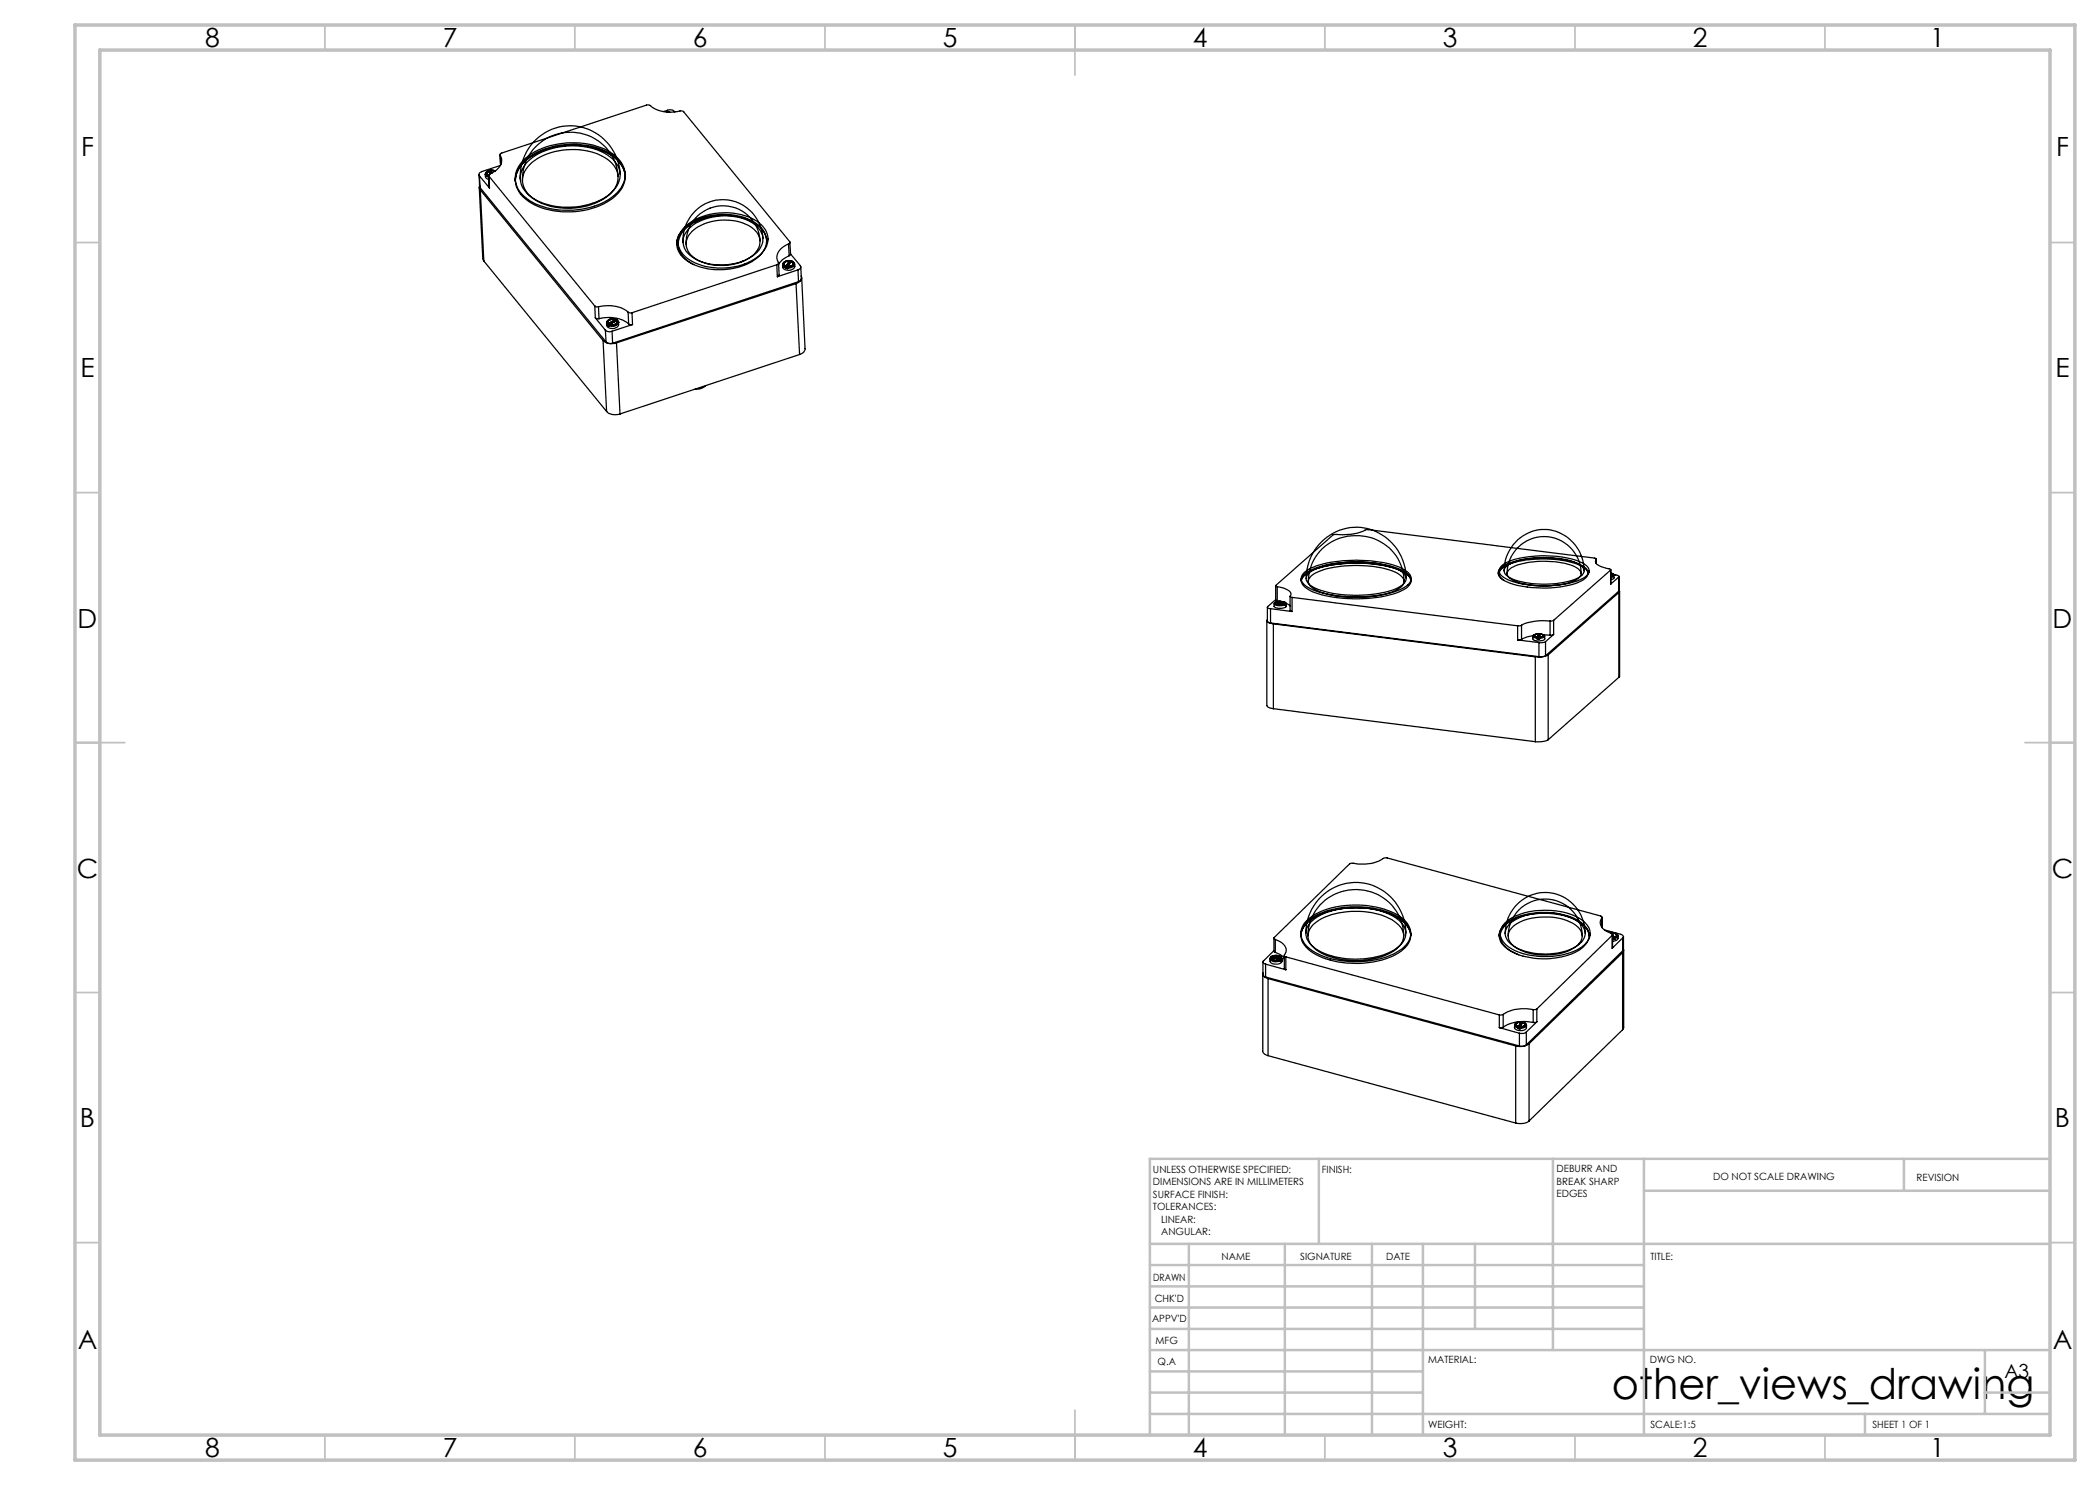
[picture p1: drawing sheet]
<svg xmlns="http://www.w3.org/2000/svg" width="420mm" height="297mm" viewBox="0 0 420 297" stroke-linecap="round" stroke-linejoin="round" font-family="sans-serif">
<g fill="none" stroke="#000" stroke-width=".25">
<path d="M95.8 34.9l.2 2.6M95.8 37.5l.8 14.2 .2 .5M95.9 35.2l.1 2.3M95.9 35.2l2 2.4M95.9 37.2l-.1 .3 .3 .5M96 37.5l25.2 30.9M96.1 38l24.5 30.1M96.1 38l.7 14.2M97 34.9a.84 .84 0 0 0 .8 1M97 34.9l.3 .3 .5 .3M97 34.8v.1M97.6 34.2l-.3 .2-.2 .4"/>
<path d="M97.6 34.2l.1 .1M97.6 34.2h.1M97.6 34.2a.59 .59 0 0 0-.4 .6 .59 .59 0 0 0 .5 .5M97.7 34.3h.1M97.7 34.3l-.2 .1a.44 .44 0 0 0 .2 .7M97.7 34.3l.4 .4M97.7 35.1l.2 2.5M97.8 35.2l21.2 26M97.8 35.2l.1 2.4M97.9 34.1l.7-.1 .4 .2-1.1-.1M97.9 34.1v.1M97.9 34.2l-.2 .1"/>
<path d="M97.9 34.2h.1M97.9 34.1h.1M97.9 34.2l.3 .5M98 34.1l.9 .2M98 34.1h.1M98 34.1l.4 .5M100 30.9l.1 2.1-.1-1.9M100 31.1l.1-.4 .2-.1 29.1-9.6h.4a7.4 7.4 0 0 0 6.5 1.2l.4 .1 21.2 26a.3 .3 0 0 1-.2 .5M100 31.1a2.51 2.51 0 0 1-1.5 3.4l-.7 .4v.3M100.1 33.1l-3.8 1.2a.56 .56 0 0 0-.4 .9M103 35.8l.1 .4M104.5 32.6a14.2 14.2 0 0 1 11.2-3.7 11.3 11.3 0 0 1 8.6 3.9 4.7 4.7 0 0 1-1.1 6.3 15.3 15.3 0 0 1-13.3 2.9 8.6 8.6 0 0 1-6.6-4.6 4.6 4.6 0 0 1 1.2-4.8z"/>
<path d="M104.7 32.1a15 15 0 0 1 12.3-3.4 10.1 10.1 0 0 1 7.4 4.1 4.8 4.8 0 0 1-1.5 6.2 15.3 15.3 0 0 1-11.8 2.9 10.1 10.1 0 0 1-7.5-4.1 4.7 4.7 0 0 1 1.1-5.7zM105 32.3a5.3 5.3 0 0 0-1.9 3.9 5.9 5.9 0 0 1 3.3-5 16.1 16.1 0 0 1 15.8-.2 5.9 5.9 0 0 1 2.9 4.2 6 6 0 0 0-3.9-4.7 16.1 16.1 0 0 0-15.7 1.4zM105.6 32.2a14.3 14.3 0 0 1 14-2.1 6 6 0 0 1 4.4 4.5 5.5 5.5 0 0 1-3.5 5.2 14.9 14.9 0 0 1-13.6 0 4.5 4.5 0 0 1-2.3-6.1zM105.9 32.9a13.3 13.3 0 0 1 12.3-2.5 7.1 7.1 0 0 1 5.3 4.1 4.4 4.4 0 0 1-2 4.8 13.7 13.7 0 0 1-15.1 .3 4.1 4.1 0 0 1-.5-6.7zM123.6 35.3a9.6 9.6 0 0 0-10-8.8 9.6 9.6 0 0 0-9.1 9.8M124 34.8a10 10 0 0 0-10.5-9.6 10 10 0 0 0-9.5 10.6M125 34.8v.3M132.7 22.3l.8-.3a1.22 1.22 0 0 1 1.5 .4M133.3 22.4h.6M96.8 52.2l24.5 30.1M135.6 48.5v.5M136.5 45.9a12.5 12.5 0 0 1 11.8-2.6 6.9 6.9 0 0 1 4.8 3.6 4.1 4.1 0 0 1-2.1 5 13 13 0 0 1-13.4 .4 3.9 3.9 0 0 1-1.1-6.4z"/>
<path d="M136.6 45.8a12.2 12.2 0 0 1 11.7-2.9 6.8 6.8 0 0 1 5.2 3.9 4.4 4.4 0 0 1-2.6 5 13 13 0 0 1-13.4-.1 3.9 3.9 0 0 1-.9-5.9zM137.8 45.8a11.2 11.2 0 0 1 9.8-2.4 6.2 6.2 0 0 1 4.9 3.7 4.3 4.3 0 0 1-2.8 4.6 12 12 0 0 1-10.8 0 3.6 3.6 0 0 1-1.1-5.9zM138.4 46.3a10.4 10.4 0 0 1 12.3-.5 3.2 3.2 0 0 1-.3 5.4 10.5 10.5 0 0 1-11.9 .1 3.2 3.2 0 0 1-.1-5zM143.9 43.1a10.3 10.3 0 0 0-7.6 3.6 3.9 3.9 0 0 0 1.2 5.5l1.2 .7M152 48.2a7.4 7.4 0 0 0-7.7-7 7.4 7.4 0 0 0-7.1 7.7M152.6 47.7a8 8 0 0 0-8.4-7.8 8 8 0 0 0-7.6 8.6M153.3 48a5.2 5.2 0 0 0-3.7-4 13.1 13.1 0 0 0-12.7 1.6l-1 1.4-.4 .9-.1 1M153.6 47.7v.3M155.4 52.9l-29 9.6M155.4 52.9l.1 2.4M155.7 52.6l.1 2.5-.3 .2M156.5 53l.2 .3 .4 .2"/>
<path d="M157.1 53.5l.1 .2M157.1 53.5h.1M157.2 53.7h.3M157.2 53.4v.1M157.2 53.4h.1M157.2 53.7h.1M157.2 53.5v.2M157.2 53.2v.2M157.2 53.2v.1M157.2 53.2h.1M157.2 53.3v.1M157.5 53.6v.1"/>
<path d="M157.5 53.6h.1M157.5 53.7h.1M157.5 53.5v.1M157.5 53.5h.1M157.6 53.3h.1M157.6 53.3l-.1 .2M157.7 48.8a3.1 3.1 0 0 0-2.3 3l.3 .8-.3 .3M157.7 48.8l.1 2.3M157.8 51.1l-1.3 .9-.8 .9M157.8 52.2l-.5 .1-.4 .2a.42 .42 0 0 0-.1 .5 .42 .42 0 0 0 .4 .2M157.8 52.2h.1M157.8 52.2a.63 .63 0 0 0-.7 .1 .63 .63 0 0 0-.1 .8l.2 .1"/>
<path d="M157.9 52.2l-.7 1.1M157.9 52.1l.1 .1M157.9 52.1h.1M157.9 52.1a.94 .94 0 0 0-1.2 .9l.5 .4M157.9 52.1l-.1 .1M157.9 52.1v.1M158 52.1a1.14 1.14 0 0 0-1.4 .9M158 52.2v.1M158 48.5l.1 2.4-.3 .2M158 52.3h.2M158 52.3h.1M158 52.3l-.8 1.4"/>
<path d="M158.1 50.8l2 2.3a.56 .56 0 0 1-.5 .9M158.2 52.3h.1M158.2 52.3l-.6 1M158.2 52.3l.2 .1a.46 .46 0 0 1 .2 .5 .46 .46 0 0 1-.5 .3l-.5 .1M158.3 52.2l.3 .2 .3 .4M158.3 52.2h.1M158.3 52.2a.57 .57 0 0 1 .5 .6 .57 .57 0 0 1-.5 .5l-.8 .2M158.3 52.2l-.1 .1M158.9 52.8a1.17 1.17 0 0 1-.5 1.1 1.17 1.17 0 0 1-1.2 .1l-.6-.4-.1-.6M158.9 52.8a1.17 1.17 0 0 1-1.4 .8M159.2 56.7l-35.9 11.9M159.2 56.7l.7 14.2"/>
<path d="M159.6 54l-4.1 1.3M159.6 54l.1 2.3M159.7 56.3l-37.2 12.3M160.2 53.4l.1 2.4-.3 .4-.3 .1M160.2 55.2a1.13 1.13 0 0 1-1 1.5M160.3 55.5l.7 14.5-.2 .4-.9 .5M119 61.2l.3 .2 .4-.1M119 61.2l.1 2.4M119.1 63.6l.7 .1M119.1 63.6l2 2.4M119.7 61.3a6.9 6.9 0 0 1 5.9 1.1M119.7 61.3l.1 2.4"/>
<path d="M119.8 63.7a6.8 6.8 0 0 1 5.9 1.1M120.6 68.1a2.73 2.73 0 0 0 2.7 .5M120.6 68.1l.7 14.2M121.1 66a1.29 1.29 0 0 0 1.3 .2M121.1 66l.1 2.4M121.2 68.4a1.36 1.36 0 0 0 1.3 .2M121.3 64.6l.2 .3M121.5 64.9v.1M121.5 65l.2 .2M121.5 65h.1M121.5 64.9h.1M121.6 64.8l-.1 .1"/>
<path d="M121.6 64.8h.1M121.7 64.7l-.1 .1M121.7 64.7h.1M121.7 65.1v.1M121.7 65.1h.1M121.8 65l-.1 .1M121.8 65h.1M122 64.9h.1M122 64.9l-.2 .1M122.4 66.2l.1 2.4M123 64a.91 .91 0 0 0-1.4 .6l.1 .1M123 64h.1"/>
<path d="M123 64l-1.3 .7M123.2 63.9l.1 .1M123.2 63.9a1.37 1.37 0 0 0-1.8 .6l.2 .3M123.2 63.9l-.2 .1M123.2 63.9h.1M123.3 63.9a1.32 1.32 0 0 0-2 .7M123.3 64.1h.1M123.3 64v.1M123.3 64.1a.73 .73 0 0 1-.3 .8 .73 .73 0 0 1-.8 0h-.2M123.3 64h.1M123.3 64.1l-1.3 .8M123.3 68.6l.7 14.2"/>
<path d="M123.3 64.1l-1.8 .9M123.5 64.1l.2 .3M123.5 64.1l.1 .1a.94 .94 0 0 1-1.3 .9l-.5-.1M123.5 64.1h-.2M123.7 64.4h.1M123.7 64.4a1.14 1.14 0 0 1-.5 1.2 1.14 1.14 0 0 1-1.2 0l-.6-.3-.1-.7M123.7 64.4a1.31 1.31 0 0 1-2 .7M125.6 62.4l.8 .1M125.6 62.4l.1 2.4M125.7 64.8l.8 .1M126.4 62.5l.1 2.4M126.5 64.9l-4.1 1.3"/>
<path d="M141.1 77.1l-1 .6-1 .1M159.9 70.9l-35.9 11.9M121.3 82.3a2.58 2.58 0 0 0 2.7 .5M255.1 117.2v2.8l.3 .2M255.1 119.9l-1.6 1.4a.38 .38 0 0 0 .2 .4 .38 .38 0 0 0 .4 0M255.4 117.3a3.7 3.7 0 0 1 2.8 1.3l-.2 .6M255.4 117.3v2.9M258 119.2l.4 .3M258 119.3v2.9l.4 .1M258.4 119.5l45.1 5.7M258.4 119.5v2.8M260.2 115.7v.4"/>
<path d="M260.7 114.7a11.8 11.8 0 0 1 7-2.4 26.4 26.4 0 0 1 12.6 1.3 2.56 2.56 0 0 1 1.9 2.2 3.4 3.4 0 0 1-2.4 2.2 27.7 27.7 0 0 1-17.1 0 3.5 3.5 0 0 1-2.5-2.1l.1-.6zM260.8 114.9a13.2 13.2 0 0 1 7.3-2.3 25.6 25.6 0 0 1 12.4 1.5l.5 .3a1.73 1.73 0 0 1 .9 2.6 9 9 0 0 1-5.1 2.3 27.9 27.9 0 0 1-14.4-1l-.9-.5a1.73 1.73 0 0 1-.9-2.6zM260.9 115l-.4 .6-.3 .6a3.2 3.2 0 0 1 2.2-2.1 26.8 26.8 0 0 1 17.6 0 3 3 0 0 1 2.2 2.1 2.7 2.7 0 0 0-1.9-2 26.6 26.6 0 0 0-14.9-1 10 10 0 0 0-4.5 1.8zM261.2 115.7a10 10 0 0 1 8.1-10.1 10 10 0 0 1 11.3 6.5l.4 1.5 .2 2.1M261.7 116.3a9.5 9.5 0 0 1 12.2-8.8 9.2 9.2 0 0 1 6.9 8.8M261.7 114.7a12.4 12.4 0 0 1 7.1-2.2 22.4 22.4 0 0 1 10.9 1.4 1.93 1.93 0 0 1 1.5 2.2 5.6 5.6 0 0 1-4.1 2.3 25.1 25.1 0 0 1-14.1-.8 2.23 2.23 0 0 1-1.7-2.1zM262.1 115.3a11.9 11.9 0 0 1 7-2.1 20.2 20.2 0 0 1 10.5 1.6l.4 .2a1.44 1.44 0 0 1 .8 1.4 1.44 1.44 0 0 1-.9 1.2 17.4 17.4 0 0 1-9.5 1.8 15 15 0 0 1-8.1-2 1.29 1.29 0 0 1-.2-2.1zM282.2 115.7v.4M299.6 114.7a2.95 2.95 0 0 1 2.4-1.9 22.2 22.2 0 0 1 13.9 .2l1.1 .7 .6 1M299.8 114.2v.5M300 113.7a11.2 11.2 0 0 1 6.7-2 19.8 19.8 0 0 1 9.6 1.4 1.56 1.56 0 0 1 1.1 2.3 8.4 8.4 0 0 1-5 1.9 21.3 21.3 0 0 1-11.2-1l-.5-.2a1.45 1.45 0 0 1-.7-2.4zM300.4 113.1a12.5 12.5 0 0 1 7-1.9 18.3 18.3 0 0 1 9.4 1.5 1.47 1.47 0 0 1 1 1.4 1.47 1.47 0 0 1-1 1.5 20.8 20.8 0 0 1-13 1.1 6.2 6.2 0 0 1-3.8-2l-.1-.8z"/>
<path d="M300.8 114.2a8 8 0 0 1 4.7-7.5 8 8 0 0 1 8.7 1.4 8.4 8.4 0 0 1 2.6 6.1M301.3 113.2a12.4 12.4 0 0 1 7.5-1.7 13.7 13.7 0 0 1 7.3 1.5 1.27 1.27 0 0 1 .7 1.3 1.27 1.27 0 0 1-.9 1.1 18.8 18.8 0 0 1-12.3 .8 3.9 3.9 0 0 1-2.7-1.7v-.8zM301.4 114.7a7.4 7.4 0 0 1 7.4-7.4 7.4 7.4 0 0 1 7.4 7.4M301.8 114a9.2 9.2 0 0 1 5.7-1.7 15.6 15.6 0 0 1 7.9 1.3 1.21 1.21 0 0 1 .8 1.2 1.21 1.21 0 0 1-.9 1.1 17.6 17.6 0 0 1-11.8 .5 2.47 2.47 0 0 1-2.1-1.7zM302.1 112.7a3.1 3.1 0 0 0-2.3 2l.3 .8 .7 .6M317.8 114.2v.3M319.3 111.8v.9M322.1 114l-.2-.2a5 5 0 0 1-2.7-1.1 .65 .65 0 0 1 .1-.9l-.4-.2-45.5-5.7a12.7 12.7 0 0 1-6.6 1l-11.7 10.2 .3 .2M322.1 114l-11.4 10.1M322.1 114v2.8M322.2 113.9l-.1 2.9M322.2 115.5h.1"/>
<path d="M322.2 114.6l.3 .2v.2l-.3 .1M322.2 115.4v.1M322.2 115.2v.2M322.2 115.2h.1M322.2 115.2l.1 .2M322.2 115.4h.1M322.3 115.4l-.1 .1M322.8 115l-.1-.2-.5-.2 .5 .3-.5 .3M322.8 114.9l.3 .1a.41 .41 0 0 1 .5 0 .41 .41 0 0 1 .1 .4M322.8 115v.7l-.6 .2M322.8 115l-.5 .4M323.7 115.4l-1.6 1.4"/>
<path d="M323.7 115.4v2.8M323.7 118.2l-14.6 13M323.8 118.5v17M323.8 118.5l-14.2 12.5M323.8 118.1l.1 .1-.1 .3M323.8 115.3l-.1 2.9M323.9 118.2v17.1l-.1 .2M253.4 124.1v17l.4 .4 .9 .2M253.5 123.9l-.1 .3 .1 .2 1.2 .4M253.5 121.5v2.8l.6 .3M254.1 121.7v2.9M254.1 121.7l4.3 .6"/>
<path d="M254.1 124.6l53.7 6.7M254.7 124.8l52.4 6.6M254.7 124.8v16.9M254.8 120.8a2.1 2.1 0 0 0 2.3 .1M255 120.6l-.2 .2M255 120.6l-.1 .1a2.17 2.17 0 0 0 2.1 .1M255 120.5h.1M255 120.5v.1M255.1 120.5h-.1M255.1 120.5a2.17 2.17 0 0 1 2 .1v.1M255.1 120.5h.1M255.1 120.5l-.1 .1"/>
<path d="M255.1 120.5a1.31 1.31 0 0 0 1.7 .3M255.1 120.5l1.7 .3M255.3 120.4a1.46 1.46 0 0 1 1.6 .2M255.3 120.4l-.2 .1M255.3 120.4h.1M255.3 120.4l1.6 .2M255.4 120.2l.6 .1M256.8 120.8h.1M256.8 120.8h.2M256.9 120.6l.2 .1M256.9 120.6h.1M257 120.8l.1 .1"/>
<path d="M257 120.5l.2 .2v.6a1.98 1.98 0 0 1-2.4 0v-.5M257.1 120.9v.2M257.1 120.9h.1M257.1 121.1h.1M257.1 120.9l.1 .1M257.1 120.7l.1 .1M257.1 120.7h.1M257.2 120.8h.1M257.2 121h.1M257.2 120.6l.8 .6M257.2 121l-.1 .1M257.2 120.8v.2"/>
<path d="M303.5 125.2v2.8M303.5 128l4.3 .5M304.3 125.1l-.8 .1M304.3 127.9l-.8 .1M304.3 125.1v2.8M306.6 127.1l-1.2 .3-1.1 .5M307.1 131.4v16.9M307.4 127.6v.2M307.4 127.8h.4M307.4 127.5v.1M307.4 127.6h.1M307.4 127.5h.1"/>
<path d="M307.4 127.8h.1M307.5 127.4l-.1 .1M307.5 127.4h.1M307.7 126.8v.1M307.7 126.8l-.5 .1-.4 .2 .7 .3M307.7 126.8h.1M307.7 126.8l-.2 .6M307.7 126.9h.1M307.7 127h.3M307.7 126.8l-1 .3v.2l.7 .2M307.7 126.8v.2M307.7 127l-.3 .8"/>
<path d="M307.7 126.8a1.01 1.01 0 0 0-1.1 .5M307.8 127.7v.1M307.8 127.7h.1M307.8 127.5h.1M307.8 127.5v.2M307.8 127.8h.1M307.8 128.5v2.8M307.8 127.4h.1M307.8 127.4v.1M308 126.8l.7 .2M308 126.8h.1M308 126.8l-.2 .6"/>
<path d="M308 126.8l.5 .1 .4 .2-.3 .3-.8 .1M308 126.8l.6 .3-.3 .2-.5 .1M308.7 127l.2 .2M308.7 127h1.3M308.9 127.2l.1 .6a2 2 0 0 1-2.4 0v-.6l.1 .3 .7 .1M308.9 127.2l-.3 .3-.8 .2M309.1 128.3l-.7 .2h-.6M309.1 131.2l-.7 .2-.6-.1M309.1 128.3v2.9M309.6 131a4.4 4.4 0 0 1-2.5 .4M309.6 131v17M310 124.2a10.4 10.4 0 0 0-5.7 .9"/>
<path d="M310 124.2v2.8M310.7 124.1l-.7 .1M310.7 126.9l-.7 .1M310.7 124.1v2.8M310.7 126.9l-1.6 1.4M323.8 135.5l-14.2 12.5M254.7 141.7l52.4 6.6M309.6 148a4.4 4.4 0 0 1-2.5 .3M252.6 194.8v15.6l.4 .5 .6 .2M252.6 194.6v.1a1.14 1.14 0 0 0 1 1M252.6 192.4v2.6l.5 .4M253.1 192.8v2.6"/>
<path d="M253.1 192.8l4.1 1.2M253.1 195.4l50.8 13.8M253.6 195.7l49.5 13.5M253.6 195.7v15.4M254 191.7a.96 .96 0 0 0 .3 1 .96 .96 0 0 0 1 .1h.6l.4-.3 .1-.8M254 191.7a1.51 1.51 0 0 0 2.2 .4M254.1 191.5l-.1 .2M254.1 191.5h.1M254.1 191.5a.86 .86 0 0 0 1.3 .7l.7-.2M254.1 191.5h.2M254.2 191.3a1.52 1.52 0 0 1 2.2 .4M254.2 191.4v.1z"/>
<path d="M254.2 191.4h.1M254.3 191.5a.97 .97 0 0 0 1.6 .4M254.3 191.5h.1M254.3 191.3l-.1 .1M254.3 191.3a1.65 1.65 0 0 1 2 .3v.2M254.3 191.3h.2M254.3 191.3h.1M254.3 191.5l1.6 .4M254.4 191.5h.1M254.4 191.5l1.5 .4M254.5 191.3a1.24 1.24 0 0 1 1.6 .3v.1M254.5 191.3h.1"/>
<path d="M254.5 191.3l1.6 .4M254.5 191.3a1.14 1.14 0 0 1 1.6 .3v.1M254.8 187.6v2.6l.3 .3M254.8 190.1l-2.1 2.1a.42 .42 0 0 0 0 .4 .42 .42 0 0 0 .4 .2M255.1 187.9a2.53 2.53 0 0 1 2.1 2.5l-.3 .6 .3 .4M255.1 190.5l.9 .4 .9 .7M255.1 187.9v2.6M255.9 191.9h.1M255.9 191.9l.2 .1M256 192h.3M256.1 192l.1 .1M256.1 191.7l.2 .1"/>
<path d="M256.1 191.7h.1M256.2 192.1v.1M256.2 192.1h.1M256.2 192.2h.1M256.3 191.8v.1M256.3 191.8h.1M256.3 192l-.1 .2M256.3 191.9v.1M256.3 192h.1M256.3 191.9h.1M256.4 191.7h.1M256.4 191.7l-.1 .2"/>
<path d="M256.9 191.1v2.6l.3 .3M257.2 191.4l42.7 11.6M257.2 191.4v2.6M260.2 186.7v.3M261.2 186.7a10 10 0 0 1 10-10.2 10 10 0 0 1 10 10.2M261.2 184.6a13.9 13.9 0 0 1 10-3.2 15 15 0 0 1 9.5 2.8 3.6 3.6 0 0 1-.5 6 17.7 17.7 0 0 1-13.4 2 9.7 9.7 0 0 1-6.2-3.6 3.3 3.3 0 0 1 .6-4zM261.4 184.5l-.9 1.3-.3 1.3a4.8 4.8 0 0 1 3-3.8 18.7 18.7 0 0 1 16.5 .3 4.6 4.6 0 0 1 2.5 3.5 5 5 0 0 0-3.4-4 18.8 18.8 0 0 0-15.8 .3zM261.4 184a14.6 14.6 0 0 1 10.2-3 14.7 14.7 0 0 1 9.3 3 3.5 3.5 0 0 1-.4 5.7 16.5 16.5 0 0 1-11.6 2.5 12.1 12.1 0 0 1-7.9-3.3 3.3 3.3 0 0 1 .4-4.9zM261.6 187.2a9.6 9.6 0 0 1 7.3-9.1 9.6 9.6 0 0 1 10.7 4.7l.8 2 .3 2.4M262.1 184.5a12.4 12.4 0 0 1 8.7-3 13.9 13.9 0 0 1 9.1 2.6 3.2 3.2 0 0 1-.3 5.3 15.8 15.8 0 0 1-12.5 2 8.1 8.1 0 0 1-5.7-3.6 3.1 3.1 0 0 1 .7-3.3zM262.5 185.1a12.2 12.2 0 0 1 8.6-2.8 13 13 0 0 1 8.2 2.3 3.1 3.1 0 0 1-.1 5.3 15.6 15.6 0 0 1-12.3 1.7 6.9 6.9 0 0 1-5.2-3.6 3 3 0 0 1 .8-2.9zM282.2 186.7v.3"/>
<path d="M299.8 187.2a4.5 4.5 0 0 1 3.2-3.4 15.3 15.3 0 0 1 12.8 .6 3.6 3.6 0 0 1 2 2.8M300 186.7v.5M301 184.9a13.9 13.9 0 0 1 11.7-2 7.3 7.3 0 0 1 4.9 3.1 3.1 3.1 0 0 1-1.5 3.9 14.8 14.8 0 0 1-14.5 0 2.98 2.98 0 0 1-1.3-4.3zM301 186.7a8 8 0 0 1 8-8.2 8 8 0 0 1 8 8.2M301 184.6a12.6 12.6 0 0 1 9.3-2.5 9.9 9.9 0 0 1 7.1 2.9 2.7 2.7 0 0 1-.5 4 13.3 13.3 0 0 1-9.5 2.2 9.2 9.2 0 0 1-6.9-3.1 2.66 2.66 0 0 1 .5-3.5zM301.6 187.2a7.4 7.4 0 0 1 7.4-7.4 7.4 7.4 0 0 1 7.4 7.4M301.9 184.8a11.7 11.7 0 0 1 9.6-2 7.5 7.5 0 0 1 5.1 2.6 2.64 2.64 0 0 1-1 3.7 13.2 13.2 0 0 1-13 .1 2.61 2.61 0 0 1-.7-4.4zM302.3 185.6a9.3 9.3 0 0 1 7-2.2 8.7 8.7 0 0 1 6.7 2.5 2.42 2.42 0 0 1-1 3.5 12.3 12.3 0 0 1-11.9 .1 2.44 2.44 0 0 1-.8-3.9zM303.1 183.7a4.3 4.3 0 0 0-3.1 3.8 5.1 5.1 0 0 0 3.7 3.5M318 186.7v.3M320.4 183.6v-.3l-.3-.1-42.7-11.6h-.4a9 9 0 0 1-6.8 1l-.3 .2-15.1 14.7v.3l.3 .1M320.4 183.6a1.73 1.73 0 0 0 .9 2.7l.9 .4"/>
<path d="M320.4 183.6v1.9M320.4 183.5v2.1M320.9 186l3.3 .9a.44 .44 0 0 1 .4 .2 .44 .44 0 0 1 0 .5M322.2 186.7l.3 .2-.1 .2M322.3 186.5a1.1 1.1 0 0 1 1.3 .6M322.3 186.7h.1M322.3 186.5v.2M322.3 186.5a.8 .8 0 0 1 1.2 .8l-.6 .3M322.3 186.5l.1 .1M322.3 186.5h.1M322.3 186.5v.1M322.3 186.6h.1"/>
<path d="M322.3 186.6l.5 .9M322.4 186.6l.7 .1 .2 .3-.1 .3-.4 .1M322.4 186.6h.1M322.4 187.1l-15 14.7M322.4 187.1v2.5M322.5 186.9l-.1 2.7M322.5 187.6v.2M322.5 187.6h.1M322.5 187.1l.4 .8M322.5 187.8h.1M322.5 187.8v.1M322.8 187.4l.1 .2"/>
<path d="M322.8 187.4v.1M322.8 187.4h.1M322.8 187.5l.1 .1M322.9 187.6v.1M322.9 187.6h.1M322.9 187.9h-.4M322.9 187.7v.2M322.9 187.7h.1M322.9 187.9h.1M323.6 187.1a.93 .93 0 0 1-1.1 1.2M323.6 187.1l-.2 .4-.5 .2M324.5 190.5l-18.7 18.2"/>
<path d="M324.5 190.5v15.4M324.6 187.6l-2.2 2M324.6 187.6v2.5M324.6 190.1l-19.3 18.9M324.7 189.8v.3l-.2 .4M324.7 187.3v2.6l-.1 .2M324.7 190v15.6l-.2 .3M253.6 211.1l49.5 13.5M299.9 203v2.5M299.9 205.5l4 1.2M300.6 202.9l-.7 .1M300.6 205.5h-.7"/>
<path d="M300.6 202.9v2.6M302.9 205a.99 .99 0 0 0 1.4 1.1l.5-.1 .4-.2 .1-.8M302.9 205l.3 .4 .5 .2M303.1 209.2v15.4M303.7 205.6v.1M303.7 205.7l.3 .1M303.7 205.5v.1M303.7 205.6h.1M303.7 205.5h.1M303.7 205.7h.1M303.7 205.3v.2M303.7 205.3h.1"/>
<path d="M303.9 206.7v2.5M304 205.8h.1M304 205.5v.1M304 205.6v.2M304 205.6h.1M304 205.5h.1M304 205.6v.1M304.1 205.3v.1M304.1 205.3l-.1 .2M304.1 205.4h.1M304.1 205.3h.1M304.1 205.4l-.1 .1"/>
<path d="M304.1 204.4l-.5 .1-.4 .4 .1 .2 .4 .2M304.1 204.4h.1M304.1 204.4l-.4 .9M304.2 204.4h.1M304.2 204.4h-.6a.53 .53 0 0 0-.6 .6 .53 .53 0 0 0 .7 .5M304.2 204.4h-.1M304.2 204.4a1.1 1.1 0 0 0-1.3 .6M304.2 204.5l.2 .1M304.2 204.4v.1M304.2 204.5l-.5 1.2M304.5 204.5h.1M304.5 204.5l.5 .3a.63 .63 0 0 1-.9 .5"/>
<path d="M304.5 204.5l-.4 .8M304.5 204.4l.6 .3 .2 .3M304.5 204.4h.1M304.5 204.4v.1M304.6 204.4a.52 .52 0 0 1 .6 .5 .52 .52 0 0 1-.6 .6h-.6M304.6 204.4l-.1 .1M305.3 206.4a1.5 1.5 0 0 1-1.4 .3M305.3 209a1.38 1.38 0 0 1-1.4 .2M305.3 206.4v2.6M305.3 205l-.4 .5-.9 .1M305.8 208.7a2.98 2.98 0 0 1-2.7 .5M305.8 208.7v15.5"/>
<path d="M306.6 201.9a8.2 8.2 0 0 0-6 1M306.6 204.5a7.8 7.8 0 0 0-6 1M306.6 201.9v2.6M307.4 201.8l-.8 .1M307.4 204.4l-.8 .1M307.4 201.8v2.6M307.4 204.4l-2.1 2M324.5 205.9l-18.7 18.3M305.8 224.2a3.1 3.1 0 0 1-2.7 .4"/>
</g>
<g fill="none" stroke="#c0c0c0" stroke-width=".35">
<path d="M65 5v5M115 5v5M165 5v5M215 5v10M265 5v5M315 5v5M365 5v5M15 48.5h5M410 48.5h5M15 98.5h5M410 98.5h5M15 148.5h10"/>
<path d="M405 148.5h10M15 198.5h5M410 198.5h5M15 248.5h5M410 248.5h5M65 287v5M115 287v5M165 287v5M215 282v10M265 287v5M315 287v5M365 287v5"/>
</g>
<g fill="none" stroke="#c0c0c0" stroke-width=".5">
<path d="M263.8 231.8v17M310.6 231.8v38.2M328.8 231.8v55.2M328.8 238.2h81.2M380.8 231.8v6.4M410 231.8h-180v55.2M230 248.8h180M230 257.3h98.8M230 253h98.8M237.8 248.8v38.2M257 248.8v38.2M274.4 248.8v38.2"/>
<path d="M284.6 248.8v38.2M295 248.8v17M230 265.8h98.8M230 261.5h98.8M230 278.5h54.6M230 274.3h54.6M230 270h180M397 278.5h13M397 270v12.8M230 282.8h180M373 282.8v4.2"/>
</g>
<path d="M15 5h400v287h-400zM20 10h390v277h-390z" fill="none" stroke="#c0c0c0" stroke-width=".7"/>
<text font-size="8.5" x="322.3" y="279.7">other_views_drawing</text>
<g font-size="5.3">
<text x="41" y="9.5">8</text>
<text x="88.5" y="9.5">7</text>
<text x="138.5" y="9.5">6</text>
<text x="188.5" y="9.5">5</text>
<text x="238.5" y="9.5">4</text>
<text x="288.5" y="9.5">3</text>
<text x="338.5" y="9.5">2</text>
<text x="386" y="9.5">1</text>
<text x="16.2" y="31.2">F</text>
<text x="411.2" y="31.2">F</text>
<text x="16.1" y="75.5">E</text>
<text x="411.1" y="75.5">E</text>
<text x="15.5" y="125.5">D</text>
<text x="410.5" y="125.5">D</text>
<text x="15.4" y="175.5">C</text>
<text x="410.4" y="175.5">C</text>
<text x="16" y="225.5">B</text>
<text x="411" y="225.5">B</text>
<text x="15.5" y="269.7">A</text>
<text x="410.5" y="269.7">A</text>
<text x="41" y="291.5">8</text>
<text x="88.5" y="291.5">7</text>
<text x="138.5" y="291.5">6</text>
<text x="188.5" y="291.5">5</text>
<text x="238.5" y="291.5">4</text>
<text x="288.5" y="291.5">3</text>
<text x="338.5" y="291.5">2</text>
<text x="386" y="291.5">1</text>
</g>
<text font-size="3.9" x="400.9" y="275.5">A3</text>
<g font-size="2">
<text x="230.6" y="234.6">UNLESS OTHERWISE SPECIFIED:</text>
<text x="230.6" y="237.1">DIMENSIONS ARE IN MILLIMETERS</text>
<text x="230.6" y="239.6">SURFACE FINISH:</text>
<text x="264.4" y="234.6">FINISH:</text>
<text x="311.3" y="234.5">DEBURR AND</text>
<text x="311.3" y="237">BREAK SHARP</text>
<text x="311.3" y="239.5">EDGES</text>
<text x="342.6" y="236">DO NOT SCALE DRAWING</text>
<text x="383.3" y="236.2">REVISION</text>
<text x="230.6" y="242.1">TOLERANCES:</text>
<text x="232.2" y="244.6">LINEAR:</text>
<text x="232.2" y="247.1">ANGULAR:</text>
<text x="244.3" y="252">NAME</text>
<text x="260" y="251.9">SIGNATURE</text>
<text x="277.2" y="251.9">DATE</text>
<text x="330.1" y="251.9">TITLE:</text>
<text x="230.6" y="256.1">DRAWN</text>
<text x="230.9" y="260.3">CHK'D</text>
<text x="230.4" y="264.4">APPV'D</text>
<text x="231.1" y="268.8">MFG</text>
<text x="231.5" y="273">Q.A</text>
<text x="285.6" y="272.5">MATERIAL:</text>
<text x="330" y="272.5">DWG NO.</text>
<text x="285.6" y="285.5">WEIGHT:</text>
<text x="330.1" y="285.6">SCALE:1:5</text>
<text x="374.5" y="285.6">SHEET 1 OF 1</text>
</g>
</svg>
